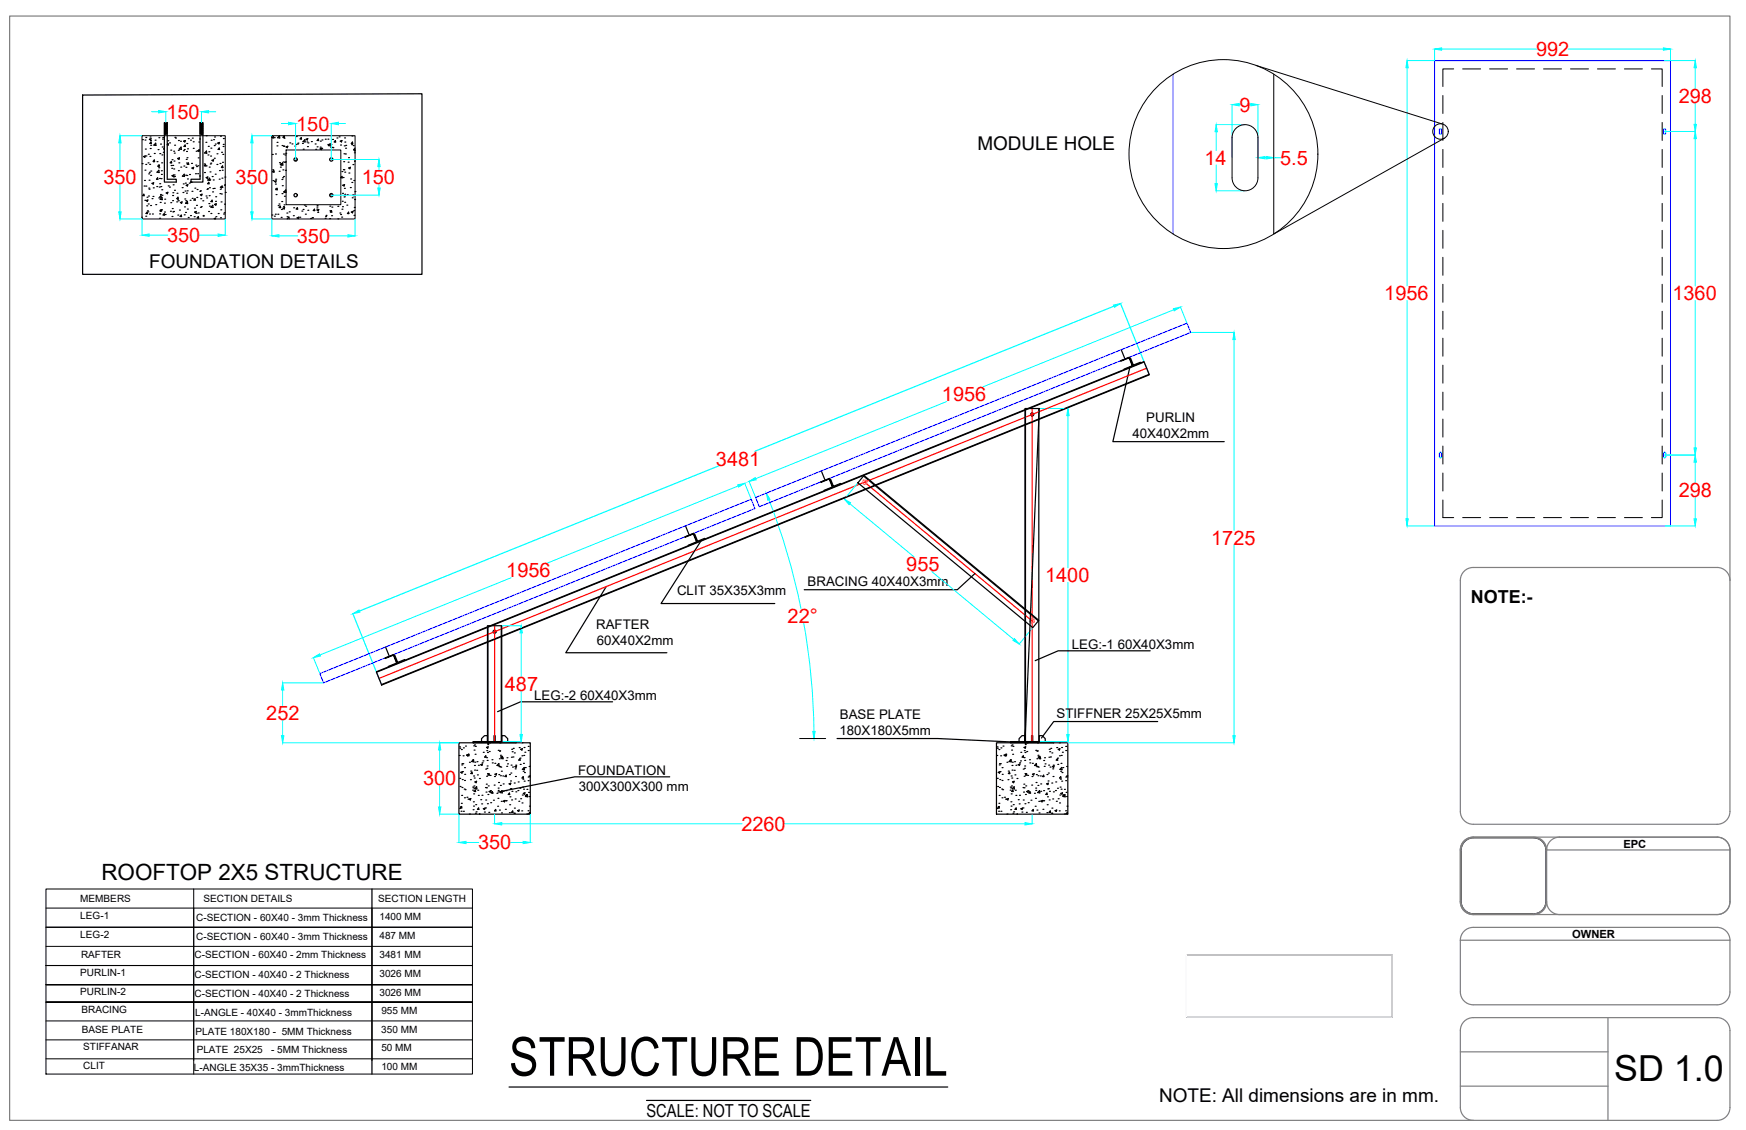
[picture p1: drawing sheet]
<svg xmlns="http://www.w3.org/2000/svg" width="432mm" height="279mm" viewBox="0 0 432 279" stroke-linecap="round" stroke-linejoin="round" font-family="sans-serif">
<!-- layer: Dimension -->
<g fill="none" stroke="#0ff" stroke-width=".25">
<path d="M348 15h6.7M348 16.7v54M354.8 12.1v2.8M356.5 12.1h23.6M387.8 12.1h23.6M411.7 15h7.6M413.1 12.1v2.8M419.2 16.7v5.2M29.6 33.6h5.5M29.7 35.3v6.7M37.5 27.6h1.7M41 27.6v2.7"/>
<path d="M49.8 27.6v2.7M51.6 27.6h1.8M62.3 33.6h4.9M62.3 35.3v6.7M69.6 30.5h1.7M73.1 30.5v8.9M81.9 30.5v8.9M82 39.4h11.8M83.7 30.5h1.8M300.7 30.8h7.1M300.8 32.6v4.6M304.7 25.8v13.1"/>
<path d="M306.5 25.9h.2M309.1 25.9h.2M311.1 25.8v13.2M312.9 39h.3M315 38.9v.1M315 39h1.8M411.7 32.5h7.6M419.2 25.6v5.1M419.2 34.3v36.4M29.6 54.1h5.5M29.7 45.7v6.7M35.1 54.2v4"/>
<path d="M36.9 58.1h4.6M49.3 58.1h4.6M55.7 54.2v4M62.3 54.1h4.9M62.3 45.7v6.7M67.2 54.2v4.1M69 58.3h4.6M81.4 58.3h4.6M82 48.3h11.8M87.8 54.2v4.1M93.7 41.2v.8M93.7 45.7v.8"/>
<path d="M300.7 47.2h7.1M300.8 40.8v4.6M290.3 76.6l-47.2 19.1M291.9 75.9l1.6 4M348 74.3v54M419.2 74.3v36.4M234.1 99.3l-47.2 19.1M294.5 82.2h10.7M305.2 84v47.1M184.2 119.5l1.6 3.9M185.2 119l1.6 4M212.1 119.4l-3.3 4"/>
<path d="M257.1 101h7M264.1 102.8v37.6M411.7 112.5h7.6M419.2 114.3v5.2M182.5 120.2l-47.2 19M190.2 123.6a162 162 0 0 1 7.9 26.8M210.2 124.5l15.9 13.2M305.2 134.7v47.2M348 130h6.7M411.7 130h7.6M419.2 123.1v5.2M124 154.7h4.9"/>
<path d="M126.4 142.9l-47.3 19M128.9 156.5v10.7M198.8 154a162 162 0 0 1 2.5 26.8M230.4 141.3l20.3 16.8M255.4 155.2l-3.4 4.1M264.1 144v37.6M69.9 168.8h10.1M69.9 170.6v3.8M69.9 178.1v3.8M77.5 162.6l1.6 3.9M128.9 170.9v10.7M69.9 183.7h43.5"/>
<path d="M108.7 185.4v5.3M108.7 194.3v5.2M124 183.4h4.9M257.1 183.4h7M264.1 183.7h41.1M108.7 201.3h4.7M113.5 201.4v6.9M115.3 208.3h3.1M122.3 201.4v2.3M124.1 203.7h59.4M126.2 208.3h3.2M131.1 201.4v6.9"/>
<path d="M194.1 203.7h59.4M255.3 201.4v2.3"/>
</g>
<g fill="#0ff" stroke="#0ff" stroke-width=".25">
<path d="M311.1 39l1.8-.3v.6z"/>
<path d="M313.2 38.7l1.8 .3-1.8 .3z"/>
<path d="M300.8 30.8l.3 1.8h-.6z"/>
<path d="M300.5 45.4h.6l-.3 1.8z"/>
<path d="M304.7 25.9l1.8-.3v.6z"/>
<path d="M309.3 25.6l1.8 .3-1.8 .3z"/>
<path d="M122.3 203.7l1.8-.3v.6z"/>
<path d="M253.5 203.4l1.8 .3-1.8 .3z"/>
<path d="M108.4 199.5h.6l-.3 1.8z"/>
<path d="M108.7 183.7l.3 1.7h-.6z"/>
<path d="M69.9 168.8l.3 1.8h-.6z"/>
<path d="M69.6 181.9h.6l-.3 1.8z"/>
<path d="M263.8 181.6h.6l-.3 1.8z"/>
<path d="M264.1 101l.3 1.8h-.6z"/>
<path d="M305.2 82.2l.3 1.8h-.6z"/>
<path d="M304.9 181.9h.6l-.3 1.8z"/>
<path d="M250.9 157.9l1.2 1.3-1.6-.9z"/>
<path d="M208.8 123.4l1.6 .9-.4 .5z"/>
<path d="M290.2 76.3l1.7-.4-1.5 1z"/>
<path d="M185.3 119l1.5-.9 .2 .5z"/>
<path d="M182.4 119.9l1.8-.4-1.5 .9z"/>
<path d="M77.5 162.6l1.5-.9 .3 .5z"/>
<path d="M113.5 208.3l1.8-.3v.6z"/>
<path d="M129.4 208l1.7 .3-1.7 .3z"/>
<path d="M128.9 154.7l.3 1.8h-.6z"/>
<path d="M128.6 181.6h.6l-.3 1.8z"/>
<path d="M201 180.8h.6l-.3 1.8z"/>
<path d="M189.5 121.9l.9 1.6-.5 .2z"/>
<path d="M354.8 12.1l1.7-.3v.6z"/>
<path d="M411.4 11.8l1.7 .3-1.7 .3z"/>
<path d="M348 15l.3 1.7h-.6z"/>
<path d="M347.7 128.3h.6l-.3 1.7z"/>
<path d="M419.2 15l.3 1.7h-.6z"/>
<path d="M418.9 30.7h.6l-.3 1.8z"/>
<path d="M419.2 32.5l.3 1.8h-.6z"/>
<path d="M418.9 110.7h.6l-.3 1.8z"/>
<path d="M419.2 112.5l.3 1.8h-.6z"/>
<path d="M418.9 128.3h.6l-.3 1.7z"/>
<path d="M39.2 27.3l1.8 .3-1.8 .3z"/>
<path d="M49.8 27.6l1.8-.3v.6z"/>
<path d="M29.7 33.6l.3 1.7h-.6z"/>
<path d="M29.4 52.4h.6l-.3 1.7z"/>
<path d="M53.9 57.9l1.8 .2-1.8 .3z"/>
<path d="M35.1 58.1l1.8-.2v.5z"/>
<path d="M62 52.4h.6l-.3 1.7z"/>
<path d="M62.3 33.6l.3 1.7h-.6z"/>
<path d="M86 58l1.8 .3-1.8 .3z"/>
<path d="M67.2 58.3l1.8-.3v.6z"/>
<path d="M93.7 39.4l.3 1.8h-.6z"/>
<path d="M93.4 46.5h.6l-.3 1.8z"/>
<path d="M71.3 30.2l1.8 .3-1.8 .3z"/>
<path d="M81.9 30.5l1.8-.3v.6z"/>
</g>
<!-- layer: Module -->
<g fill="none" stroke="#000" stroke-width=".25">
<path d="M11.4 219.8h105.4v45.8h-105.4zM47.9 219.8v45.8M11.4 238.7h105.4zM11.4 238.7h105.4M11.4 234h105.4M11.4 229.3h105.4M11.4 224.5h105.4M11.4 243.5h105.4zM11.4 243.5h105.4M11.4 247.8h105.4zM11.4 247.8h105.4M11.4 257.1h105.4"/>
<path d="M11.4 252.4h105.4M11.4 261.8h105.4"/>
</g>
<!-- layer: 0 -->
<g fill="none" stroke="#000" stroke-width=".3">
<path d="M20.4 23.5l84-.3v44.6h-84zM35.2 34.5h.1M35.5 38.7l.4-.2-.1 .4zM35.9 34.6h.1M35.9 36.9h.1M36.1 34h.1M36.1 38.6h.1M36.7 38.1h.1M36.9 34.4l.5-.1-.2 .3zM37.1 38.7h.1M37.1 33.9h.1M37.1 36.7h.1"/>
<path d="M37.2 34.8h.1M37.3 35.9h.1M37.3 35.1l.1 .4h-.3zM38.2 37.9h.1M38.2 39.5v.4h-.3zM38.2 35.8h.1M38.4 34.7h.1M38.5 35.4l.1 .6-.6-.1zM38.8 40h.1M39.1 37h.1M39.3 34h.1M39.5 38h.1"/>
<path d="M39.7 35.6h.1M40 38.3h.1M40.1 36.3h.1M40.2 34.4h.1M40.3 34h.1M40.4 37.7h.1M40.7 30.3h.7v14h2.2v.7h-2.9zM40.7 36.7l-.2 .1 .2 .1M41 30.3v3M41.4 35.7l.2-.2v.4l-.2-.1M41.4 30.3l-.7 .1M41.4 30.5l-.7 .1"/>
<path d="M41.4 30.6l-.7 .2M41.4 30.8l-.7 .1M41.4 31l-.7 .1M41.4 31.1l-.7 .2M41.4 31.3l-.7 .1M41.4 31.5l-.7 .1M41.4 31.6l-.7 .2M41.4 31.8l-.7 .1M41.4 32l-.7 .1M41.4 32.1l-.7 .1M41.4 32.3l-.7 .1M41.4 32.5l-.7 .1"/>
<path d="M41.4 32.6l-.7 .1M41.4 32.8l-.7 .1M41.4 33l-.7 .1M41.4 33.1l-.7 .1M41.5 34.8h.1M41.9 35.3h.1M42.2 37.1h.1M42.4 39.9l.1 .4h-.4zM42.5 39.5h.1M42.9 37.4h.1M43 39.8h.1M43.1 37.9h.1"/>
<path d="M43.2 35.9h.1M43.2 33.9h.1M43.4 34.1h.1M44 39.2l.4-.2-.1 .4zM44 39.3h.1M44.1 37.2h.1M44.1 34.7h.1M44.6 34.9h.1M44.8 36.4v.5h-.5zM45.4 37.3h.1M45.4 34.9l.4-.1-.1 .3zM45.6 37h.1"/>
<path d="M45.6 34.8h.1M45.8 35.9l.1 .3h-.4zM46.1 39.4h.1M46.1 37.4h.1M46.2 35.5h.1M46.2 39h.1M46.4 36.8h.1M46.5 34.3h.1M47.1 34.7h.1M47.6 34.2h.1M47.8 35.1h.1M47.8 36.7h.1"/>
<path d="M48.5 37.4h.1M48.9 37.3l.4-.2-.1 .4zM49 39h.1M49.1 37.1h.1M49.2 35.1h.1M49.3 34.4h.1M49.5 30.3h.7v14.7h-3v-.7h2.3zM49.5 30.3l.7 .1M49.5 30.5l.7 .1M49.5 30.6l.7 .2M49.5 30.8l.7 .1M49.5 31l.7 .1"/>
<path d="M49.5 31.1l.7 .2M49.5 31.3l.7 .1M49.5 31.5l.7 .1M49.5 31.6l.7 .2M49.5 31.8l.7 .1M49.5 32l.7 .1M49.5 32.1l.7 .1M49.5 32.3l.7 .1M49.5 32.5l.7 .1M49.5 32.6l.7 .1M49.5 32.8l.7 .1M49.5 33l.7 .1"/>
<path d="M49.5 33.1l.7 .1M49.8 30.3v3M50.9 35.2h.1M51 33.6h.1M51.1 37.4v.5l-.5-.1zM51.4 38.3h.1M51.5 36.2h.1M51.6 37.5h.1M52.1 38.6h.1M52.2 36.6h.1M52.2 34.7h.1M52.4 39.6l.4-.1-.1 .3z"/>
<path d="M52.8 34.5h.1M53 36h.1M53 39.1h.1M53.1 33.9h.1M53.2 35.6h.1M53.7 38h.1M53.9 35.4l.4-.2-.2 .4zM54.1 35.3h.1M54.2 36.6l.1 .4-.4-.1zM54.5 33.7h.1M54.8 37.7h.1M55.1 38.2h.1"/>
<path d="M55.2 36.2h.1M55.2 35.7h.1M55.2 34.3h.1M67.2 34l.5-.2-.2 .4zM67.3 38.2h.1M67.8 34h.1M68.1 38.1h.1M68.5 36.1h.1M68.5 35.2h.1M69.1 33.6l.1 .5-.5-.1zM69.8 36h.1M70 33.8h.1"/>
<path d="M70.1 38.1h.1M70.1 36.2h.1M70.2 36.1h.1M70.2 34.2h.1M70.3 33.6l.1 .4h-.4zM70.5 38.3h.1M70.7 37.9h.1M70.8 36.3l.4-.1-.1 .3zM71.7 35.3h.1M72.2 35.6h.1M72.9 36.1h.1M73 39.6h.1"/>
<path d="M73.2 35.7h.1M73.3 33.8h.1M73.6 35.6h.1M73.7 35.4h.1M74.5 34l.1 .4h-.4zM74.8 35.5h.1M75 36.9h.1M75.4 34.5l.1 .6-.6-.1zM75.7 34.4l.4-.1-.1 .3zM75.9 35.1h.1M76 36.3h.1M76.2 35.3h.1"/>
<path d="M77 35h.1M77.9 35.6h.1M78.1 36.9h.1M78.4 36.3h.1M78.7 34.4l.1 .4-.4-.1zM79.1 36.9h.1M79.2 36.4h.1M79.2 36.8l.4-.2-.1 .4zM79.2 34.9h.1M79.5 36.7h.1M79.6 34.6h.1M80.4 34.4h.1"/>
<path d="M81.1 35.7h.1M81.1 34.4h.1M81.7 35.5v.6l-.5-.1zM81.8 36.4h.1M81.8 35.7h.1M82.2 36.4h.1M82.2 34.5h.1M82.3 36.5h.1M82.9 34.8l.1 .3h-.3zM83.3 34.1h.1M83.9 33.8h.1M84.2 34.9l.4-.2-.2 .4z"/>
<path d="M84.2 35.9h.1M85 40h.1M85.1 38h.1M85.1 36.1h.1M85.2 34.1h.1M85.3 35.1h.1M85.4 38.1h.1M85.5 36.7h.1M85.5 35.9h.1M86.2 39h.1M87 35.8h.1M87 33.6h.1"/>
<path d="M87.2 35.1v.4h-.3zM87.4 36h.1M87.5 37.2h.1M87.6 37.8h.1M87.8 39.7v.2M87.8 36.6l-.3 .4h.3M87.8 37.2l-.1 .1 .1 .1M35.1 40.5h.1M35.1 53.7h.1M35.1 53.7v.1M35.6 48v.4h-.3zM35.6 46h.1"/>
<path d="M35.7 44.6h.1M35.8 49.5h.1M35.8 42.1h.1M36 40.7h.1M36 53.5h.1M36.1 46h.1M36.2 49.6l.4-.2-.1 .4zM36.3 50.9h.1M36.4 48.8h.1M36.4 52.4l.1 .4h-.4zM36.5 52.1h.1M36.6 52.4h.1"/>
<path d="M36.6 40.3h.1M36.6 50.4h.1M36.7 48.5h.1M36.8 43h.1M36.8 46.5h.1M36.9 44.6h.1M36.9 46.8h.1M36.9 42.6h.1M37 52.9h.1M37 40.6h.1M37.2 50.8h.1M37.3 43.4h.1"/>
<path d="M37.3 42.3h.1M37.6 45.3l.4-.1-.1 .3zM37.6 49.1h.1M37.7 52.9h.1M37.8 48.6h.1M37.9 46.4h.1M37.9 40h.1M38.5 50.6h.1M38.8 46.1h.1M39 44v.3h-.3zM39 41.1l.4-.2-.1 .4zM39.2 40.8h.1"/>
<path d="M39.3 48.9h.1M39.3 41.5h.1M39.3 42.1l.1 .6-.6-.1zM39.4 46.3h.1M39.5 44.1h.1M39.5 54h.1M39.5 52.9h.1M39.5 45.4h.1M39.5 52h.1M39.6 52.3h.1M39.6 50.1h.1M39.7 52l.4-.2-.1 .4z"/>
<path d="M39.7 48.1h.1M39.8 46.1h.1M39.8 48.4l.1 .4-.4-.1zM39.8 44.2h.1M39.9 42.2h.1M39.9 43.1h.1M40 40.3h.1M40 46.9h.1M40.1 48.3h.1M40.1 48.8v.6l-.5-.1zM40.6 52.8l.1 .4h-.4zM40.7 50.2h.1"/>
<path d="M40.7 52.4h.1M40.7 49.3h.1M40.8 53h.1M41.1 47.7l.4-.2-.1 .4zM41.6 46h.1M41.9 46.3h.1M42.2 52.2h.1M42.2 50.1h.1M42.3 40.9h.1M42.5 41.6h.1M42.5 53.5h.1M42.5 43.4l.4-.1-.1 .3z"/>
<path d="M42.6 51.6h.1M42.7 49.6h.1M42.7 48.3h.1M42.7 40.9h.1M42.7 52.4h.1M42.7 47.7h.1M42.8 45.7h.1M42.9 43.7h.1M42.9 52.3h.1M43 41.8h.1M43.1 43.3h.1M43.1 47.1h.1"/>
<path d="M43.2 43.6h.1M43.7 49.9h.1M43.8 47.8h.1M43.9 49.4h.1M44 53.2h.1M44 48.8l.1 .3h-.4zM44.1 49.6h.1M44.1 42.2h.1M44.2 40.3h.1M44.4 51.9h.1M44.6 50.1l.4-.2-.1 .4zM44.7 41.3h.1"/>
<path d="M44.8 53.2l.1 .4-.4-.1zM45 46.4h.1M45.2 47.6h.1M45.3 45.5h.1M45.5 41.1h.1M45.6 53.1h.1M45.6 43.1v.5h-.5zM45.6 51.2h.1M45.7 49.2h.1M45.8 47.2h.1M45.8 45.3h.1M45.9 52.5h.1"/>
<path d="M45.9 43.3h.1M45.9 49.6h.1M46 41.4h.1M46 45.8l.5-.2-.2 .4zM46.1 47.8h.1M46.1 40.3h.1M46.2 43.4h.1M46.3 47.2h.1M46.3 51.7h.1M46.3 49.8l.1 .5h-.5zM46.4 44.2h.1M46.5 53.8h.1"/>
<path d="M46.6 40.3l.1 .4-.4-.1zM46.8 45.3h.1M46.9 43.2h.1M47 49.5h.1M47.1 53.3h.1M47.2 44.9l-.1 .1h.4M47.4 40.4h.1M47.5 47.3h.1M47.5 41.5l.4-.1-.1 .3zM47.5 49.1h.1M47.5 41.6h.1M48 53.6h.1"/>
<path d="M48.1 51.5h.1M48.1 52.4l.4-.1-.1 .3zM48.2 46.5h.1M48.2 49.1l.1 .4h-.3zM48.3 43h.1M48.4 40.8h.1M48.5 52.7h.1M48.6 50.8h.1M48.6 41.2h.1M48.7 48.8h.1M48.7 46.9h.1M48.9 42.9h.1"/>
<path d="M49 41h.1M49 52.7h.1M49.1 53.6v.3h-.3zM49.3 43.5h.1M49.4 47.3h.1M49.5 47.2h.1M49.6 48.2l.4-.2-.1 .4zM49.6 51.3h.1M49.6 49.1h.1M49.8 51.1h.1M50.2 49.6h.1M50.2 53.3h.1"/>
<path d="M50.3 53.4h.1M50.5 40.5h.1M50.6 42.7h.1M50.8 40.7l.1 .3h-.4zM51 48.5h.1M51 41h.1M51 43.9l.4-.1-.1 .3zM51.1 48.9h.1M51.2 46.8h.1M51.3 46.7h.1M51.6 52.3h.1M51.6 45.1l.1 .3h-.3z"/>
<path d="M51.6 50.3h.1M51.7 48.4h.1M51.7 41.3h.1M51.8 46.4h.1M51.8 51h.1M51.8 44.1l.1 .5-.5-.1zM51.9 44.5h.1M51.9 42.5h.1M52 40.5h.1M52.1 40.3h.1M52.2 52.8h.1M52.5 49.5v.4l-.3-.1z"/>
<path d="M52.5 43.7h.1M52.6 47.4h.1M52.6 50.8l.1 .5-.5-.1zM52.7 46.6h.1M52.7 44.5h.1M53 54h.1M53 46.6h.1M53.1 50.5l.4-.1-.1 .3zM53.1 54.1l.2-.2v.2M53.2 50.5h.1M53.2 43.1h.1M53.3 49.8h.1"/>
<path d="M53.3 48.6h.1M53.4 53.6h.1M53.6 40.7h.1M54 52.8h.1M54.2 44.3h.1M54.3 42.2h.1M54.4 47.9h.1M54.4 40.4h.1M54.5 46.8h.1M54.5 46.3l.4-.2-.1 .4zM54.5 53.8h.1M54.6 51.9h.1"/>
<path d="M54.7 49.9h.1M54.7 48h.1M54.8 46h.1M54.9 41.5h.1M54.9 44.1h.1M54.9 46.3h.1M55 42.1h.1M55 40.1h.1M55 41l.1 .4h-.3zM55.3 52.9h.1M55.4 52.6h.1M55.5 50.5h.1"/>
<path d="M55.6 43.8h.1M55.7 47.6h.1M55.7 45.6l-.1 .2h.1M67.2 53.2h.1M67.4 42h.1M67.5 44.7h.1M67.6 42.5h.1M67.7 42.1l.1 .4h-.4zM67.9 53.5h.1M67.9 44.9l.4-.2-.1 .4zM68.1 53h.1M68.1 45.5h.1"/>
<path d="M68.2 46.7h.1M68.2 44.3h.1M68.3 48.1h.1M68.5 46.6l.1 .3h-.4zM68.7 53h.1M68.8 50.8h.1M69 50.4h.1M69 42.3h.1M69.1 40.2h.1M69.3 40.6l.4-.2-.1 .4zM69.3 51l.1 .3h-.4zM69.3 41.3h.1"/>
<path d="M69.5 53.7h.1M69.6 51.8h.1M69.7 49.8h.1M69.7 44.4h.1M69.7 47.9h.1M69.8 45.9h.1M69.9 44h.1M69.9 40.3l.1 .5-.6-.1zM70 42h.1M70 51.5l.4-.2-.1 .4zM70 40h.1M70.1 51.1h.1"/>
<path d="M70.1 43.6h.1M70.2 47.5h.1M70.2 47.5h.5v-.5l-.5 .5M70.3 50.7h.1M70.3 48.5h.1M70.4 47.6h.1M70.4 40.1h.1M70.6 42.1h.1M70.6 40h.1M70.9 52.7h.1M71 53.6h.1M71 54.1l.5-.4v.4"/>
<path d="M71.5 52.4h.1M72.5 53.3h.1M72.6 51.4h.1M73.5 53.9l.4-.2-.1 .4zM73.5 51.3l.1 .4h-.3zM74.1 53.7h.1M74.7 52.2h.1M74.9 51.8h.1M75.3 50.7h.1M75.5 53h.1M75.6 51h.1M76.1 52h.1"/>
<path d="M76.8 54h.1M77.2 53.8h.1M77.3 53.8h.1M77.8 51.7v.4h-.3zM78.4 51.7h.1M78.4 51.2h.1M78.4 50.8h.1M78.4 52l.4-.2-.1 .4zM78.6 52.5h.1M80.4 54h.1M80.5 53.5h.1M80.6 53.3h.1"/>
<path d="M81.5 54.1h.1M81.6 51h.1M81.6 52.1h.1M81.7 48.2h.1M82 52.1l.1 .4-.4-.1zM82 53.3h.1M82.1 51.2h.1M83.5 51h.1M83.6 54.1h.1M84.1 52.7h.1M84.2 53h.1M84.5 53.7h.1"/>
<path d="M84.5 42.4h.1M84.6 51.7h.1M84.6 43.6v.4l-.3-.1zM84.6 49.8h.1M84.7 51.1h.1M84.7 47.8h.1M84.8 45.9h.1M84.8 45.8l.4-.2-.1 .4zM84.9 43.9h.1M84.9 41.9h.1M85 42h.1M85.1 48.7h.1"/>
<path d="M85.2 46.6h.1M85.2 50h.1M85.3 42.6h.1M85.4 48l.1 .4h-.4zM85.8 50.7h.1M85.9 48.1h.1M86.1 40.1h.1M86.2 52.5l.1 .3h-.4zM86.2 41.5l.4-.1-.1 .3zM86.3 42.8h.1M86.6 46.4h.1M86.7 44.3h.1"/>
<path d="M86.9 52.4l.4-.1-.1 .3zM87 45.1h.1M87.1 48.9h.1M87.3 48.1h.1M87.3 40.7h.1M87.3 48.4h.1M87.5 52.1h.1M87.5 44.6h.1M87.5 53.2h.1M87.6 51.3h.1M87.7 49.3h.1M87.8 47.4h.1"/>
<path d="M277.3 86.5l.9 2.3M279.4 88.6l.2-.1 .7 1.8 1.7-.7 .1 .1M279.4 90.7l-4.2 18.5h27.6M280.2 90.5l-.9-2.2-2.2 .9 2.1-.7 .8 1.9-2 1M283 89.5l-189.9 76.7M284.2 92.6l-189.9 76.7M203.1 116.4l.9 2.3M205.2 118.6l.2-.1 .7 1.7 1.8-.7v.2M213.6 117.7l43.2 35.8M213.7 117.6l43.2 35.8-1.5 1.8-43.2-35.8zM253.5 101h3.5l-3.5 82.4h3.5h-3.5zM253.6 101v82.4"/>
<path d="M256.9 101v82.4M169.5 130l.9 2.3M171.7 132.1h.1l.7 1.7 1.8-.7v.2M172.4 134l-.9-2.1-2.1 .8 2.1-.7 .8 2-2.1 .9M173.4 133.6l-9.9 15.6h28.1M206 120.5l-.9-2.2-2.1 .9 2.1-.8 .8 2-2.1 1M95.4 160l.9 2.3M120.6 154.7h3.5v28.7h-3.5zM120.7 154.7v28.7M124 154.7v28.7M149.9 145l-10 16.4h25M241.1 141.8l-4.3 4h-37.9"/>
<path d="M93.1 166.1l189.8-76.7 1.3 3.3-189.8 76.7zM97.5 162.1l.1-.1 .7 1.8 1.8-.7 .1 .1M98.2 164l-.8-2.2-2.2 .9 2.1-.7 .8 1.9-2 1M151.5 173.5h-22.8l-5.6 2.5M284.5 160.9h-22.8l-5.7 2.5M286.3 178.4h-25.7l-3 4.1M113.5 183.7h17.6v17.6h-17.6zM113.6 186.8h.1M113.6 184.7h.1M113.7 199.9h.1M113.7 192.5h.1M113.7 185h.1"/>
<path d="M113.8 194.5h.1M113.9 199.4h.1M113.9 191l.5-.2-.2 .4zM114.1 198.6h.1M114.1 185.3h.1M114.1 199.4l.1 .4-.3-.1zM114.2 196.7h.1M114.2 189.1h.1M114.2 194.7h.1M114.2 188.8h.1M114.3 192.8h.1M114.4 190.8h.1"/>
<path d="M114.5 188.8h.1M114.5 186.9h.1M114.6 184.9h.1M114.8 195.1h.1M114.9 197.3h.1M114.9 193h.1M114.9 189.8h.1M114.9 191.5h.1M115 195.3h.1M115.1 184.5h.1M115.4 186.7l.4-.2-.1 .4zM115.5 197.1h.1"/>
<path d="M115.7 197.6h.1M115.8 186.5h.1M115.9 186.5l.1 .4-.4-.1zM116 197.6l.4-.2-.1 .4zM116.1 188.5h.1M116.3 192.8h.1M116.4 190.7h.1M116.7 190.9l.1 .4h-.4zM116.9 195.4h.1M116.9 187.9h.1M116.9 194.6h.1M117 194.8h.1"/>
<path d="M117 183.7v-.3h10.6v.3M117 183.4h10.6v.3h-10.6zM117.1 198.3h.1M117.1 187.8l.1 .6-.6-.1zM117.1 199.3h.1M117.1 191.9h.1M117.1 196.3h.1M117.1 184.4h.1M117.2 194.3h.1M117.2 185.5h.1M117.3 192.4h.1M117.3 189.3h.1"/>
<path d="M117.3 184.2h.1M117.4 190.4h.1M117.4 188.5h.1M117.5 186.5h.1M117.5 195.3l.1 .4h-.3zM117.6 184.5h.1M117.6 199h.1M117.9 193.2l-.4 .1 .2 .2 .2-.3M117.9 194.5v.6l-.5-.1zM117.9 190.5h.1M118 188.3h.1M118.1 191.6h.1"/>
<path d="M118.2 195.4h.1M118.3 196.7h.1M118.3 189.2h.1M118.4 199.8v.3h-.3zM118.6 192.5h.1M118.9 197.7h.1M119.1 182.6l.7-.7h.8v1.5h-1.5zM119.1 198.8h.1M119.2 196.6h.1M119.2 188.6h.1M119.3 188.9l-.4 .2 .3 .2 .1-.4M119.4 188.1h.1"/>
<path d="M119.5 186h.1M119.5 200l.4-.2-.1 .4zM120.1 199.8h.1M120.1 194.7h.1M120.1 183.4h4.4M120.1 190.2h.1M120.1 197.8h.1M120.1 186.9l.1 .3h-.3zM120.2 195.9h.1M120.3 193.9h.1M120.3 194.8h.1M120.3 187.3h.1"/>
<path d="M120.3 191.9h.1M120.4 185.6h.1M120.4 190h.1M120.5 189.4h.1M120.5 188h.1M120.5 198.7h.1M120.6 186.1h.1M120.6 191.3h.1M120.6 183.8h.1M120.6 184.1h.1M120.7 196.4h.1M120.7 184.6l-.4 .2 .3 .2 .1-.4"/>
<path d="M120.7 194.3h.1M121 191.3v.4l-.3-.1zM121 195.7l.4-.2-.1 .4zM121 185.8h.1M121.1 183.7h.1M121.2 191.7h.1M121.3 195.5h.1M121.3 198.5h.1M121.7 187.8h.1M121.7 196.1h.1M121.7 188.6h.1M121.8 195.7v.4h-.3z"/>
<path d="M122 197.9h.1M122.2 181.9h.3v1.5h-.3zM122.2 194.1h.1M122.3 192h.1M122.4 188.7h.1M122.4 191.4l.4-.1-.1 .3zM122.9 196.2h.1M123.1 199.4h.1M123.1 197.4h.1M123.2 194.9h.1M123.2 185.5h.1M123.2 195.4h.1"/>
<path d="M123.3 193.5h.1M123.4 191.5h.1M123.4 189.6h.1M123.4 189.3h-.5l.5-.5v.5M123.5 187.6h.1M123.5 185.7h.1M123.6 185.6h.1M123.6 189.5h.1M123.6 183.7h.1M123.7 194.2h.1M123.8 191.8h.1M123.8 186.8h.1"/>
<path d="M123.8 187.2l.4-.2-.1 .4zM123.8 189.7h.1M124 198.1h.1M124 190.7h.1M124.1 181.9h.7l.8 .7v.8h-1.5zM124.1 195.5l.1 .5h-.5zM124.3 191.9h.1M124.4 187.2v.4h-.3zM124.4 195.7h.1M124.4 193.8h.1M124.5 198.1l.4-.2-.1 .4zM125.1 198h.1"/>
<path d="M125.2 195.5h.1M125.2 198h.1M125.2 191.7v.3h-.3zM125.2 188h.1M125.3 189.5h.1M125.4 187.4h.1M125.5 188.9h.1M125.9 193.8l.4-.2-.1 .4zM126 191.5h.1M126 199h.1M126.1 196.5l-.4-.1 .3-.3 .1 .4M126.1 197h.1"/>
<path d="M126.2 195.1h.1M126.3 193.1h.1M126.3 191.1h.1M126.3 195h.1M126.4 189.2h.1M126.5 187.2h.1M126.5 197.8h.1M126.5 185.3h.1M126.6 195.7h.1M126.7 185.9h.1M126.8 189.7h.1M126.9 187.2h.1"/>
<path d="M126.9 185h.1M127.2 193.6h.1M127.2 186.2h.1M127.2 199.8h.1M127.3 189.5l.5-.1-.2 .3zM127.4 197.5h.1M127.4 190.1h.1M127.5 192h.1M127.5 189.2h.1M127.6 195.8h.1M128.1 195.5h.1M128.2 193.3h.1"/>
<path d="M128.3 198.1h.1M128.4 184.8h.1M128.6 187.6v.4l-.3-.1zM128.6 194.9h.1M128.6 187.5h.1M128.7 189h.1M128.8 197.5h.1M128.8 185.3l.4-.2-.1 .4zM129.1 183.7h.1M129.1 186.9h.1M129.1 198.5h.1M129.2 196.6h.1"/>
<path d="M129.2 194.6h.1M129.3 192.7h.1M129.4 190.7h.1M129.4 192l.1 .4h-.4zM129.4 196.2l.4-.2-.1 .4zM129.5 188.7h.1M129.5 195.1h.1M129.5 186.8h.1M129.6 184.8h.1M129.6 193.1h.1M129.6 189.8l.1 .5-.5-.1zM129.7 191h.1"/>
<path d="M129.8 186h.1M129.9 189.8h.1M130.2 196.5l-.3 .3h.4l-.1-.3M130.3 195.2h.1M130.4 196.5l.1 .5-.5-.1zM130.6 193h.1M130.6 192.1h.1M130.6 185.6h.1M130.6 184.6h.1M130.7 195.9h.1M130.8 197h.1M130.8 189.5h.1"/>
<path d="M130.9 199.3h.1M131.1 191.8l-.2 .1 .2 .2M165.6 192.1h-23.4l-19.1 3.7M207 182.6h24.9l18.6 .9M246.4 183.7h17.7v17.6h-17.7zM246.5 186.8h.1M246.6 184.7h.1M246.6 199.9h.1M246.6 192.5h.1M246.7 185h.1M246.7 194.5h.1M246.9 199.4h.1"/>
<path d="M246.9 191l.4-.2-.1 .4zM247 198.6h.1M247 185.3h.1M247.1 199.4v.4l-.3-.1zM247.1 196.7h.1M247.1 189.1h.1M247.2 194.7h.1M247.2 188.8h.1M247.2 192.8h.1M247.3 190.8h.1M247.4 188.8h.1M247.5 186.9h.1"/>
<path d="M247.5 184.9h.1M247.7 195.1h.1M247.8 197.3h.1M247.8 193h.1M247.8 189.8h.1M247.9 191.5h.1M248 195.3h.1M248.1 184.5h.1M248.3 186.7l.4-.2-.1 .4zM248.4 197.1h.1M248.7 197.6h.1M248.7 186.5h.1"/>
<path d="M248.9 186.5v.4l-.3-.1zM249 197.6l.4-.2-.1 .4zM249 188.5h.1M249.3 192.8h.1M249.4 190.7h.1M249.7 190.9v.4h-.3zM249.8 195.4h.1M249.8 187.9h.1M249.9 194.6h.1M250 194.8h.1M250 183.7v-.3h10.6v.3h-10.6v-.3h10.6v.3M250 198.3h.1"/>
<path d="M250 187.8l.1 .6-.5-.1zM250 199.3h.1M250.1 191.9h.1M250.1 196.3h.1M250.1 184.4h.1M250.1 194.3h.1M250.2 185.5h.1M250.2 192.4h.1M250.3 189.3h.1M250.3 184.2h.1M250.3 190.4h.1M250.4 188.5h.1"/>
<path d="M250.4 186.5h.1M250.5 195.3l.1 .4h-.4zM250.5 184.5h.1M250.6 199h.1M250.8 193.2l-.4 .1 .3 .2 .1-.3M250.8 194.5l.1 .6-.6-.1zM250.8 190.5h.1M250.9 188.3h.1M251 191.6h.1M251.1 195.4h.1M251.2 196.7h.1M251.2 189.2h.1"/>
<path d="M251.3 199.8l.1 .3h-.4zM251.5 192.5h.1M251.8 197.7h.1M252.1 198.8h.1M252.1 196.6h.1M252.2 188.6h.1M252.2 188.9l-.4 .2 .3 .2 .1-.4M252.4 188.1h.1M252.4 186h.1M252.5 200l.4-.2-.1 .4zM252.8 181.9h.7v1.5h-1.5v-.8zM253 199.8h.1"/>
<path d="M253 194.7h.1M253.1 183.4h4.4M253.1 190.2h.1M253.1 197.8h.1M253.1 186.9v.3h-.3zM253.1 195.9h.1M253.2 193.9h.1M253.3 194.8h.1M253.3 187.3h.1M253.3 191.9h.1M253.3 185.6h.1M253.3 190h.1"/>
<path d="M253.4 189.4h.1M253.4 188h.1M253.5 198.7h.1M253.5 186.1h.1M253.5 191.3h.1M253.5 183.8h.1M253.6 184.1h.1M253.6 196.4h.1M253.7 184.6l-.4 .2 .2 .2 .2-.4M253.7 194.3h.1M253.9 191.3l.1 .4-.4-.1zM253.9 195.7l.4-.2-.1 .4z"/>
<path d="M253.9 185.8h.1M254 183.7h.1M254.1 191.7h.1M254.2 195.5h.1M254.3 198.5h.1M254.6 187.8h.1M254.7 196.1h.1M254.7 188.6h.1M254.7 195.7l.1 .4h-.4zM255 197.9h.1M255.1 181.9h.3v1.5h-.3zM255.1 194.1h.1"/>
<path d="M255.2 192h.1M255.3 188.7h.1M255.3 191.4l.4-.1-.1 .3zM255.8 196.2h.1M256 199.4h.1M256.1 197.4h.1M256.1 194.9h.1M256.1 185.5h.1M256.2 195.4h.1M256.2 193.5h.1M256.3 191.5h.1M256.4 189.6h.1"/>
<path d="M256.4 189.3h-.6l.5-.5 .1 .5M256.4 187.6h.1M256.5 185.7h.1M256.5 185.6h.1M256.5 189.5h.1M256.6 183.7h.1M256.7 194.2h.1M256.7 191.8h.1M256.7 186.8h.1M256.8 187.2l.4-.2-.1 .4zM256.8 189.7h.1M256.9 198.1h.1"/>
<path d="M256.9 190.7h.1M257 181.9h.8l.7 .7v.8h-1.5zM257.1 195.5v.5h-.5zM257.3 191.9h.1M257.3 187.2l.1 .4h-.4zM257.4 195.7h.1M257.4 193.8h.1M257.4 198.1l.4-.2-.1 .4zM258 198h.1M258.1 195.5h.1M258.1 198h.1M258.1 191.7l.1 .3h-.4z"/>
<path d="M258.1 188h.1M258.2 189.5h.1M258.3 187.4h.1M258.4 188.9h.1M258.8 193.8l.5-.2-.2 .4zM258.9 191.5h.1M259 199h.1M259 196.5l-.4-.1 .3-.3 .1 .4M259 197h.1M259.1 195.1h.1M259.2 193.1h.1M259.3 191.1h.1"/>
<path d="M259.3 195h.1M259.3 189.2h.1M259.4 187.2h.1M259.5 197.8h.1M259.5 185.3h.1M259.5 195.7h.1M259.6 185.9h.1M259.7 189.7h.1M259.8 187.2h.1M259.9 185h.1M260.1 193.6h.1M260.1 186.2h.1"/>
<path d="M260.1 199.8h.1M260.3 189.5l.4-.1-.1 .3zM260.3 197.5h.1M260.4 190.1h.1M260.4 192h.1M260.5 189.2h.1M260.5 195.8h.1M261 195.5h.1M261.1 193.3h.1M261.2 198.1h.1M261.3 184.8h.1M261.5 187.6l.1 .4-.4-.1z"/>
<path d="M261.5 194.9h.1M261.5 187.5h.1M261.6 189h.1M261.7 197.5h.1M261.7 185.3l.4-.2-.1 .4zM262 183.7h.1M262 186.9h.1M262 198.5h.1M262.1 196.6h.1M262.2 194.6h.1M262.2 192.7h.1M262.3 190.7h.1"/>
<path d="M262.3 192l.1 .4h-.4zM262.4 196.2l.4-.2-.1 .4zM262.4 188.7h.1M262.4 195.1h.1M262.5 186.8h.1M262.5 184.8h.1M262.6 193.1h.1M262.6 189.8v.5l-.5-.1zM262.6 191h.1M262.7 186h.1M262.8 189.8h.1M263.1 196.5l-.2 .3h.3l-.1-.3"/>
<path d="M263.2 195.2h.1M263.4 196.5v.5l-.5-.1zM263.5 193h.1M263.6 192.1h.1M263.6 185.6h.1M263.6 184.6h.1M263.7 195.9h.1M263.8 197h.1M263.8 189.5h.1M263.9 199.3h.1M264.1 191.8l-.3 .1 .3 .2M92 219.8v45.8"/>
<path d="M114 200.6h.1M114.6 200.6h.1M116.1 201.3h.1M117 200.2h.1M117.6 201.1h.1M117.7 200.7h.1M118.6 201.3h.1M119.8 200.8h.1M120.9 200.9h.1M122.6 200.1l.1 .4h-.4zM123.5 200.3h.1M124 201h.1"/>
<path d="M125 200.1h.1M126 200.9h.1M126.8 200.5l.1 .4-.4-.1zM127.2 201.1h.1M128 200.4l.4-.1-.1 .3zM129 200.5h.1M130.3 201.3h.1M130.6 200.5h.1M131 200.9l.1 .3h-.4zM247 200.6h.1M247.5 200.6h.1M249 201.3h.1"/>
<path d="M249.9 200.2h.1M250.5 201.1h.1M250.7 200.7h.1M251.5 201.3h.1M252.7 200.8h.1M253.8 200.9h.1M255.5 200.1l.1 .4h-.4zM256.4 200.3h.1M257 201h.1M257.9 200.1h.1M258.9 200.9h.1M259.7 200.5l.1 .4-.3-.1z"/>
<path d="M260.1 201.1h.1M260.9 200.4l.4-.1-.1 .3zM262 200.5h.1M263.2 201.3h.1M263.5 200.5h.1M264 200.9v.3h-.3zM362.2 208a3.1 3.1 0 0 1 2.3-.9h14.7a3.3 3.3 0 0 1 3.1 4v11.7a3.1 3.1 0 0 1-1.4 2.6l-1.6 .6h-14.8a3.1 3.1 0 0 1-2.5-1.3l-.5-.8-.2-.8v-12.8l.2-1.1zM125.9 268.8h108.5M159.9 272.1h40.6"/>
<circle cx="73.1" cy="39.4" r=".41"/>
<circle cx="81.9" cy="39.4" r=".41"/>
<circle cx="73.1" cy="48.3" r=".41"/>
<circle cx="81.9" cy="48.3" r=".41"/>
<circle cx="255.3" cy="102.5" r=".38"/>
<circle cx="122.3" cy="156.2" r=".38"/>
</g>
<path d="M283.6 91l-189.9 76.7M213.8 119.2l41.5 34.3M255.3 101v82.4M122.3 154.7v28.7" fill="none" stroke="#f00" stroke-width=".3"/>
<path d="M275.5 75.7l-88.8 35.9M277.1 75l7.1 17.5M177.7 115.2l-88.8 35.9M87.3 151.7l7 17.5" fill="none" stroke="#0ff" stroke-width=".3"/>
<g fill="#0ff" stroke="#0ff" stroke-width=".25">
<path d="M87.3 151.7l1.5-.9 .2 .6z"/>
<path d="M275.4 75.4l1.7-.4-1.5 1z"/>
</g>
<g fill="none" stroke="#000" stroke-width=".25">
<path d="M310.6 16.2l46 14.4M315 18.3v39.6l42.2-23.7M35.1 33.6h20.6v20.5h-20.6zM67.2 33.6h20.6v20.5h-20.6zM70.8 37.1h13.5v13.5h-13.5zM305.6 31.8a3.2 3.2 0 0 1 3.5-.7 3.2 3.2 0 0 1 2 2.9v10a3.2 3.2 0 0 1-3.2 3.2 3.2 3.2 0 0 1-3.2-3.2v-10a3.2 3.2 0 0 1 .9-2.2zM197.8 182.6h6.4M293.4 236.1h50.9v15.4h-50.9z"/>
<circle cx="302.6" cy="38.1" r="23.4"/>
<circle cx="356.2" cy="32.5" r="1.92"/>
</g>
<!-- layer: Module -->
<path d="M290.1 18.3v39.6M354.8 15h58.3v115h-58.3zM186.9 123l106.6-43.1 1 2.3-106.7 43.1zM79.1 166.5l106.7-43.1 .9 2.3-106.7 43.1z" fill="none" stroke="#00f" stroke-width=".25"/>
<!-- layer: 0 -->
<path d="M356 32l.4-.1 .1 .2v.8l-.3 .3-.2-.3zM411.4 32l.4-.1 .1 .2v.8l-.2 .3-.3-.3zM356 112l.4-.1 .1 .2v.8l-.3 .3-.2-.3zM411.4 112l.4-.1 .1 .2v.8l-.2 .3-.3-.3z" fill="none" stroke="#007fff" stroke-width=".3"/>
<!-- layer: RAFTER -->
<g fill="none" stroke="#000" stroke-width=".25">
<path d="M359.5 17h-2.7v4.4M361.7 17h4.5M368.4 17h4.4M375.1 17h4.4M381.7 17h4.5M388.4 17h4.4M395.1 17h4.4M401.7 17h4.5M408.4 17h2.7v4.4M356.8 23.6v4.5M356.8 30.3v4.4M356.8 37v4.4"/>
<path d="M411.1 23.6v4.5M411.1 30.3v4.4M411.1 37v4.4M356.8 43.6v4.5M356.8 50.3v4.4M356.8 57v4.4M411.1 43.6v4.5M411.1 50.3v4.4M411.1 57v4.4M356.8 63.6v4.5M356.8 70.3v4.4M356.8 77v4.4"/>
<path d="M411.1 63.6v4.5M411.1 70.3v4.4M411.1 77v4.4M356.8 83.6v4.5M356.8 90.3v4.4M356.8 97v4.4M411.1 83.6v4.5M411.1 90.3v4.4M411.1 97v4.4M356.8 103.6v4.5M356.8 110.3v4.4M356.8 117v4.4"/>
<path d="M411.1 103.6v4.5M411.1 110.3v4.4M411.1 117v4.4M356.8 123.6v4.4h2.7M361.7 128h4.5M368.4 128h4.4M375.1 128h4.4M381.7 128h4.5M388.4 128h4.4M395.1 128h4.4M401.7 128h4.5M411.1 123.6v4.4h-2.7"/>
</g>
<!-- layer: 0 -->
<g fill="none" stroke="#dd0" stroke-width=".3">
<path d="M213.2 119.3l.1 .1M213.3 119.4l.5 .4 .6-.3M213.5 118.7l-.3 .6M213.5 118.7h.1M213.5 118.7l.7 .1M214.2 118.8h.1M214.2 118.8l.2 .7M214.4 119.5h.1M254.7 153.6v.1M254.7 153.7l.5 .4 .6-.3M255 153l-.3 .6M255 153h.1"/>
<path d="M255 153l.6 .1M255.6 153.1h.1M255.7 153.1l.1 .7M255.8 153.8h.1"/>
</g>
<g fill="none" stroke="#808080" stroke-width=".3">
<path d="M362.1 141.2a3.2 3.2 0 0 1 2.2-.9h60.4a3.2 3.2 0 0 1 3.1 3.2v57.1a3.2 3.2 0 0 1-3.1 3.2h-60.4a3.2 3.2 0 0 1-3.1-3.2v-57.1a3.2 3.2 0 0 1 .9-2.3zM427.8 143.5v-139.5h-425.4v273h361.9M362 208.3a3.1 3.1 0 0 1 2.5-1.2h14.7a3.1 3.1 0 0 1 3.1 3.2v12.5a3.1 3.1 0 0 1-3.1 3.2h-14.7a3.1 3.1 0 0 1-3.2-3.2v-12.5l.1-.8zM362.1 207.9a3.2 3.2 0 0 1 2.2-.9h60.4a3.2 3.2 0 0 1 3.1 3.2v12.8a3.2 3.2 0 0 1-3.1 3.1h-60.4a3.2 3.2 0 0 1-3.1-3.1v-12.8a3.2 3.2 0 0 1 .9-2.3zM379.3 207a3.2 3.2 0 0 1 3.2 3.2M382.5 210.2v12.8M382.5 210.2h45.3M385.7 207a3.2 3.2 0 0 0-3.2 3.2M361.2 232.5v12.8a3.2 3.2 0 0 0 3.1 3.1h60.4a3.2 3.2 0 0 0 3.1-3.1v-12.8M361.2 232.5h66.6M361.2 232.5a3.2 3.2 0 0 1 3.1-3.2h60.4a3.2 3.2 0 0 1 3.1 3.2M382.5 223a3.2 3.2 0 0 1-3.2 3.1"/>
<path d="M382.5 223a3.2 3.2 0 0 0 3.2 3.1M362.1 252.5a3.2 3.2 0 0 1 2.2-.9h60.4a3.2 3.2 0 0 1 3.1 3.2v19a3.2 3.2 0 0 1-3.1 3.2h-60.4a3.2 3.2 0 0 1-3.1-3.2v-19a3.2 3.2 0 0 1 .9-2.3zM397.7 251.6v25.4M361.2 268.6h36.5M361.2 260.1h36.5"/>
</g>
<path d="M293.4 236.1h50.9v15.4h-50.9z" fill="none" stroke="#fff" stroke-width=".25"/>
<text font-size="13.3" x="125.9" y="266">STRUCTURE DETAIL</text>
<text font-size="8.9" x="399.2" y="267.4">SD 1.0</text>
<text font-size="5.5" x="25.1" y="217.6">ROOFTOP 2X5 STRUCTURE</text>
<g font-size="4.9" fill="#f00">
<text x="379.9" y="13.9">992</text>
<text x="41.2" y="29.4">150</text>
<text x="306.5" y="27.6">9</text>
<text x="415.2" y="25.5">298</text>
<text x="73.3" y="32.3">150</text>
<text x="297.9" y="40.8">14</text>
<text x="316.6" y="40.7">5.5</text>
<text x="25.6" y="45.6">350</text>
<text x="58.2" y="45.6">350</text>
<text x="89.5" y="45.6">150</text>
<text x="41.3" y="59.9">350</text>
<text x="73.4" y="60.1">350</text>
<text x="342.3" y="74.2">1956</text>
<text x="413.6" y="74.2">1360</text>
<text x="233" y="99.2">1956</text>
<text x="177.1" y="115.1">3481</text>
<text x="415.2" y="123">298</text>
<text x="299.5" y="134.7">1725</text>
<text x="125.2" y="142.8">1956</text>
<text x="224.1" y="141.3">955</text>
<text x="258.5" y="143.9">1400</text>
<text x="194.8" y="154">22°</text>
<text x="124.9" y="170.8">487</text>
<text x="65.9" y="178">252</text>
<text x="104.6" y="194.2">300</text>
<text x="183.4" y="205.4">2260</text>
<text x="118.2" y="210">350</text>
</g>
<g font-size="4.7">
<text x="241.7" y="37">MODULE HOLE</text>
<text x="36.9" y="66.2">FOUNDATION DETAILS</text>
<text x="286.6" y="272.5">NOTE: All dimensions are in mm.</text>
</g>
<g font-size="4.4">
<text x="363.8" y="149.1">NOTE:-</text>
<text x="159.9" y="276.2">SCALE: NOT TO SCALE</text>
</g>
<g font-size="3.3">
<text x="283.5" y="104.4">PURLIN</text>
<text x="280.1" y="108.3">40X40X2mm</text>
<text x="167.4" y="147.2">CLIT 35X35X3mm</text>
<text x="199.7" y="144.9">BRACING 40X40X3mm</text>
<text x="147.4" y="155.6">RAFTER</text>
<text x="147.6" y="159.6">60X40X2mm</text>
<text x="265.1" y="160.4">LEG:-1 60X40X3mm</text>
<text x="132.1" y="173.1">LEG:-2 60X40X3mm</text>
<text x="207.7" y="177.7">BASE PLATE</text>
<text x="261.3" y="177.5">STIFFNER 25X25X5mm</text>
<text x="207.6" y="181.7">180X180X5mm</text>
<text x="143" y="191.7">FOUNDATION</text>
<text x="143.1" y="195.6">300X300X300 mm</text>
</g>
<g font-size="2.8">
<text x="401.5" y="209.7">EPC</text>
<text x="388.8" y="232">OWNER</text>
</g>
<g font-size="2.5">
<text x="19.9" y="223">MEMBERS</text>
<text x="19.9" y="227.1">LEG-1</text>
<text x="48.5" y="227.6">C-SECTION - 60X40 - 3mm Thickness</text>
<text x="50.3" y="223.1">SECTION DETAILS</text>
<text x="93.5" y="223">SECTION LENGTH</text>
<text x="93.8" y="227.4">1400 MM</text>
<text x="19.9" y="231.9">LEG-2</text>
<text x="48.5" y="232.4">C-SECTION - 60X40 - 3mm Thickness</text>
<text x="93.8" y="232.2">487 MM</text>
<text x="20" y="236.9">RAFTER</text>
<text x="48.1" y="236.9">C-SECTION - 60X40 - 2mm Thickness</text>
<text x="93.8" y="236.9">3481 MM</text>
<text x="19.9" y="241.2">PURLIN-1</text>
<text x="19.9" y="246">PURLIN-2</text>
<text x="48.1" y="241.8">C-SECTION - 40X40 - 2 Thickness</text>
<text x="93.8" y="241.6">3026 MM</text>
<text x="20.1" y="250.5">BRACING</text>
<text x="48.1" y="246.6">C-SECTION - 40X40 - 2 Thickness</text>
<text x="48.3" y="251.2">L-ANGLE - 40X40 - 3mmThickness</text>
<text x="93.8" y="246.4">3026 MM</text>
<text x="94.3" y="250.7">955 MM</text>
<text x="20.3" y="255.3">BASE PLATE</text>
<text x="48.3" y="255.9">PLATE 180X180 - 5MM Thickness</text>
<text x="94.3" y="255.3">350 MM</text>
<text x="20.6" y="259.7">STIFFANAR</text>
<text x="48.6" y="260.2">PLATE 25X25</text>
<text x="67.1" y="260.2">- 5MM Thickness</text>
<text x="94.3" y="259.9">50 MM</text>
<text x="20.6" y="264.4">CLIT</text>
<text x="48" y="264.9">L-ANGLE 35X35 - 3mmThickness</text>
<text x="94.3" y="264.6">100 MM</text>
</g>
</svg>
